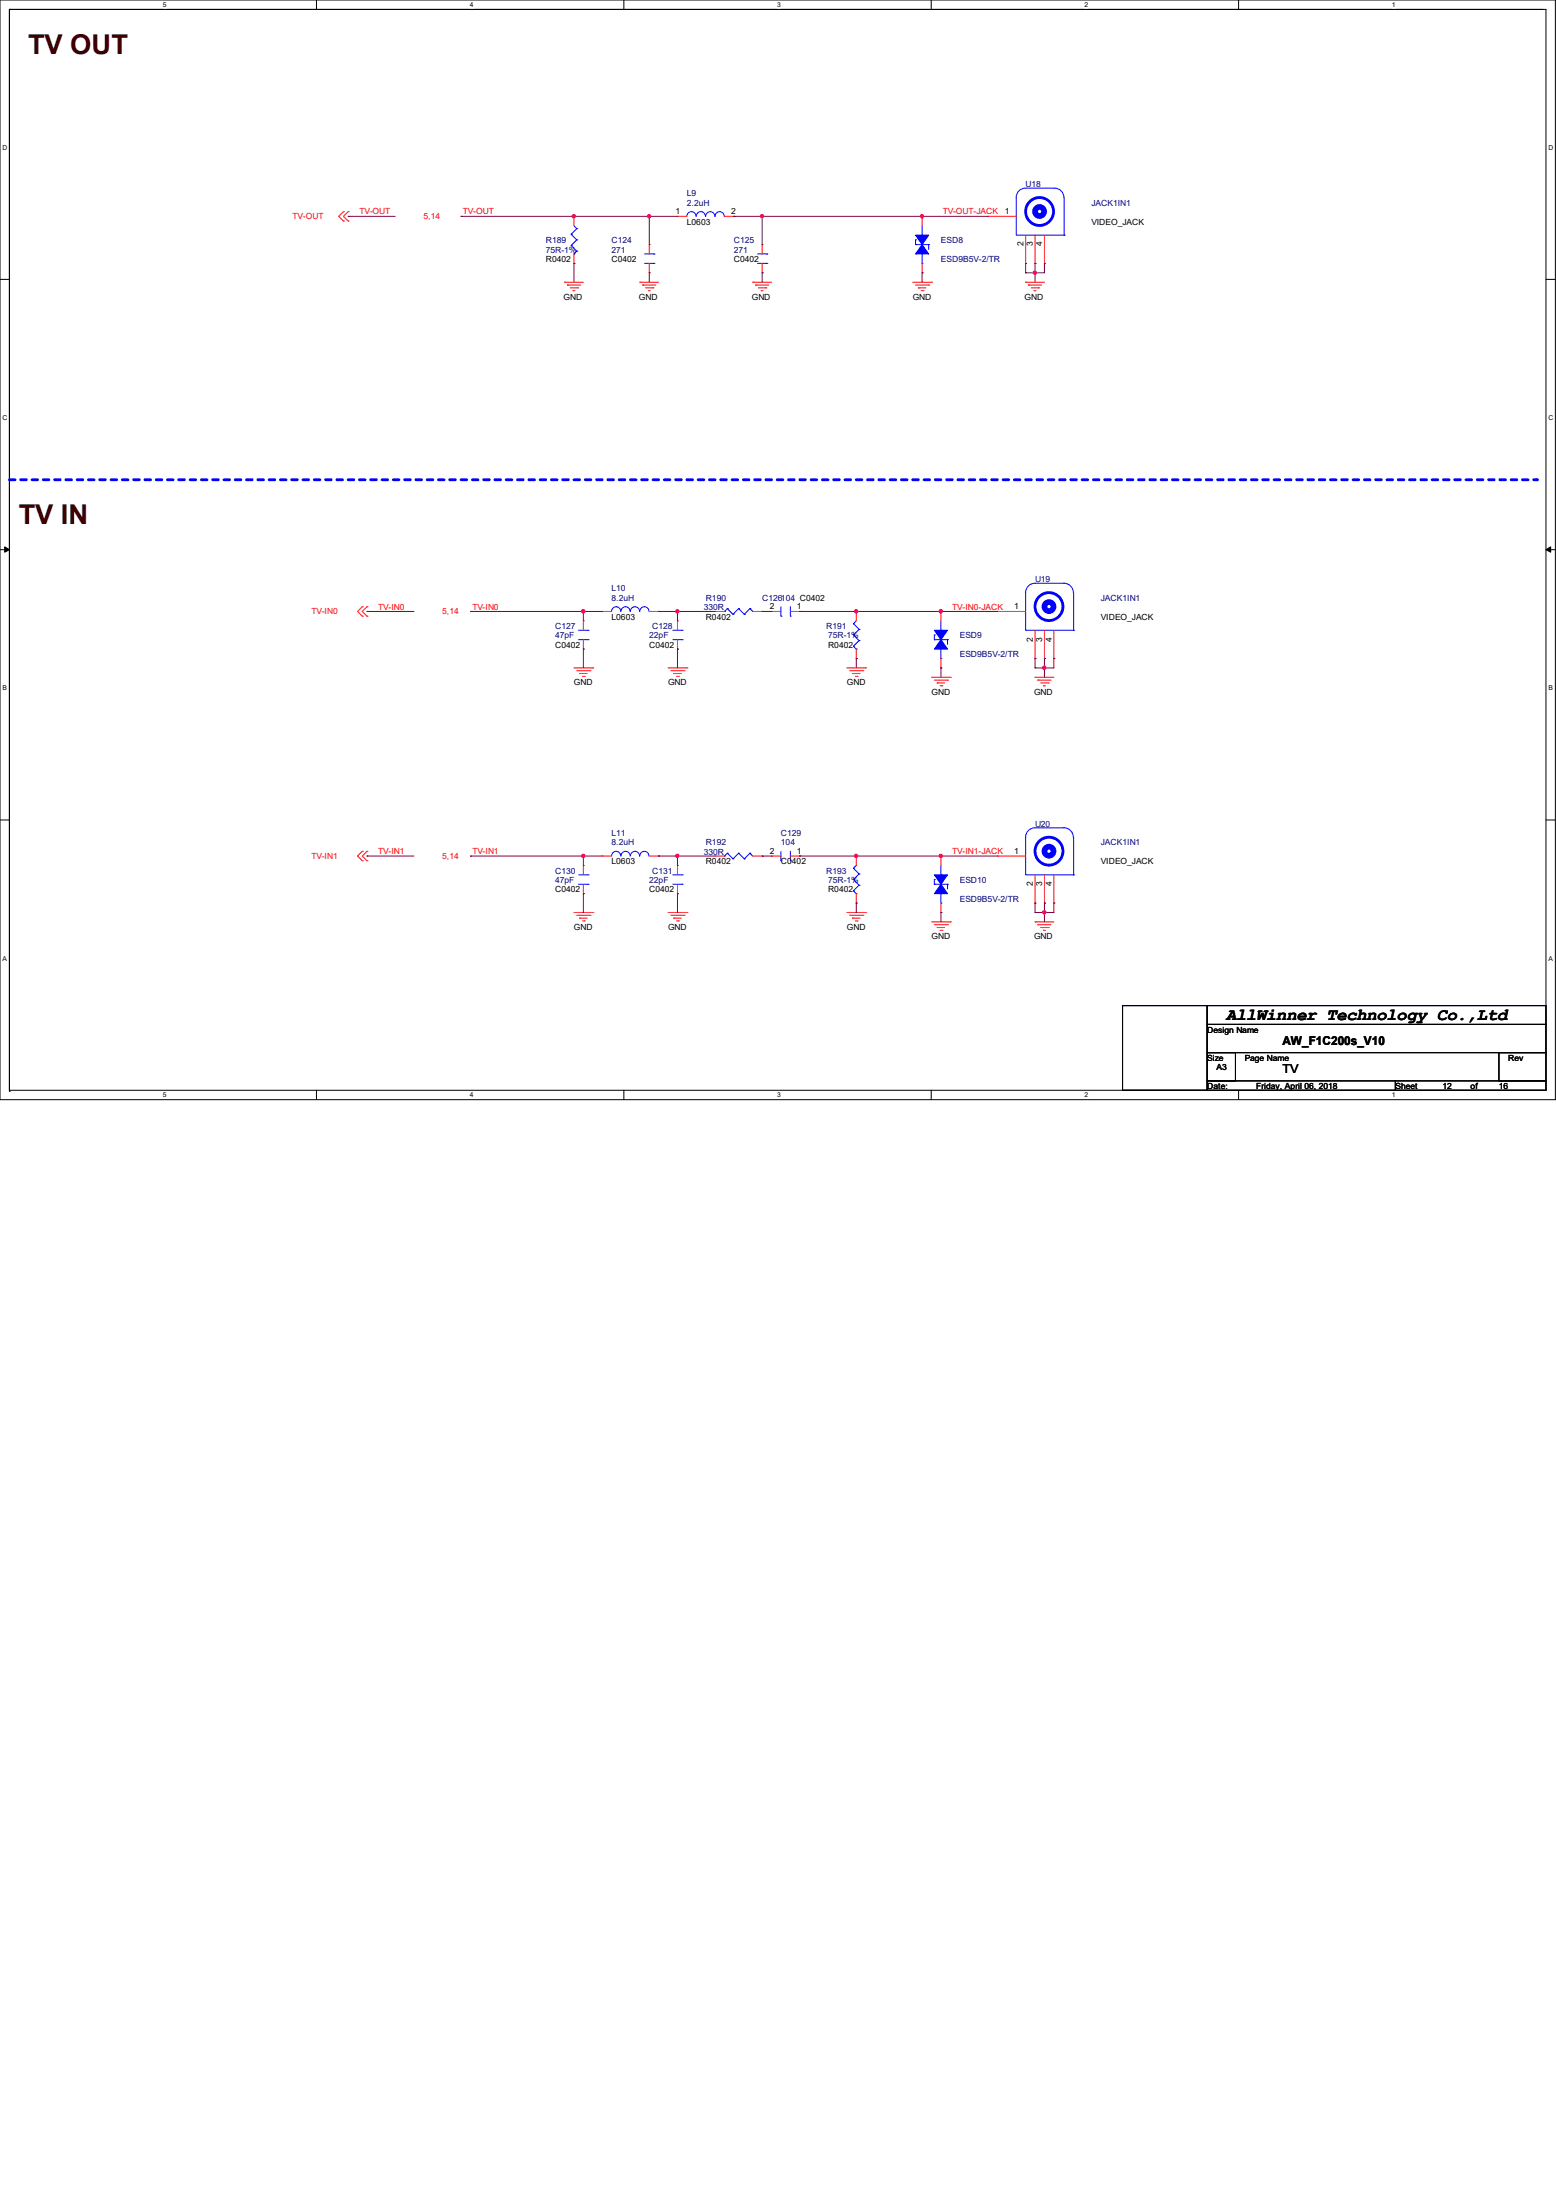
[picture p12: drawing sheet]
<svg xmlns="http://www.w3.org/2000/svg" width="210mm" height="297mm" viewBox="0 0 210 297" stroke-linecap="round" stroke-linejoin="round" font-family="sans-serif">
<path d="M0 0h209.9v148.5h-209.9zM1.3 1.3h207.4v145.9h-207.4z" fill="none" stroke="#000" stroke-width=".13"/>
<g fill="#fff">
<path d="M22 .1h.5v1h-.5z"/>
<path d="M22 147.3h.5v1h-.5z"/>
</g>
<path d="M42.7 0v1.3M42.7 147.2v1.3" fill="none" stroke="#000" stroke-width=".13"/>
<g fill="#fff">
<path d="M63.4 .1h.5v1h-.5z"/>
<path d="M63.4 147.3h.5v1h-.5z"/>
</g>
<path d="M84.2 0v1.3M84.2 147.2v1.3" fill="none" stroke="#000" stroke-width=".13"/>
<g fill="#fff">
<path d="M104.9 .1h.5v1h-.5z"/>
<path d="M104.9 147.3h.5v1h-.5z"/>
</g>
<path d="M125.7 0v1.3M125.7 147.2v1.3" fill="none" stroke="#000" stroke-width=".13"/>
<g fill="#fff">
<path d="M146.4 .1h.5v1h-.5z"/>
<path d="M146.4 147.3h.5v1h-.5z"/>
</g>
<path d="M167.2 0v1.3M167.2 147.2v1.3" fill="none" stroke="#000" stroke-width=".13"/>
<g fill="#fff">
<path d="M187.9 .1h.5v1h-.5z"/>
<path d="M187.9 147.3h.5v1h-.5z"/>
<path d="M.3 19.5h.7v1h-.7z"/>
<path d="M209 19.5h.6v1h-.6z"/>
<path d="M.3 55.9h.7v1h-.7z"/>
<path d="M209 55.9h.6v1h-.6z"/>
</g>
<path d="M0 37.7h1.3M208.7 37.7h1.2" fill="none" stroke="#000" stroke-width=".13"/>
<g fill="#fff">
<path d="M.3 92.4h.6v1h-.6z"/>
<path d="M209 92.4h.6v1h-.6z"/>
</g>
<path d="M0 74.2h1.3M208.7 74.2h1.2" fill="none" stroke="#000" stroke-width=".13"/>
<path d="M.6 73.8l.7 .4-.7 .3zM208.7 74.2l.6-.4v.7z" fill="#000" stroke="#000" stroke-width=".13"/>
<g fill="#fff">
<path d="M.3 128.9h.6v1h-.6z"/>
<path d="M209 128.9h.5v1h-.5z"/>
</g>
<path d="M1.3 1.3h.1M1.3 1.3v146M1.3 1.3h207M0 110.7h1.3M208.7 110.7h1.2M1.3 147.3h.1" fill="none" stroke="#000" stroke-width=".13"/>
<path d="M1.3 64.8h206.1" fill="none" stroke="#00f" stroke-width=".38" stroke-dasharray=".8 .8"/>
<circle cx="207.4" cy="64.8" r=".19" fill="#00f" stroke-dasharray=".8 .8"/>
<g fill="none" stroke="#f00" stroke-width=".13">
<path d="M46.4 29.8h.1M46.4 28.6h.1M46.4 28.6l-.7 .6 .7 .6M47 29.8h.1M47 28.6h.1M47 28.6l-.6 .6 .6 .6M76.2 38.1h.1M76.2 38.1h2.5M76.6 38.5h.1M76.6 38.5h1.8M77 38.9h1M77.3 39.2h.1"/>
<path d="M77.3 39.2h.3M77.5 29.2h.1M77.5 35.6h.1M77.5 29.2v1.3M77.5 34.3v1.3M78 38.9h.1M86.4 38.1h.1M86.4 38.1h2.5M86.7 38.5h.1M86.7 38.5h1.8M87.1 38.9h1M87.5 39.2h.1"/>
<path d="M87.5 39.2h.3M87.6 36.8h.1M87.6 33h.1M87.6 33v1.3M87.6 35.6v1.2M88.1 38.9h.1M91.4 29.2h.1M91.4 29.2h1.3M97.8 29.2h1.3M99.1 29.2h.1M101.6 38.1h.1M101.6 38.1h2.5"/>
<path d="M102 38.5h.1M102 38.5h1.8M102.4 38.9h1M102.7 39.2h.1M102.7 39.2h.3M102.9 36.8h.1M102.9 33h.1M102.9 33v1.3M102.9 35.6v1.2M103.4 38.9h.1M123.2 38.1h2.5M123.6 38.5h1.7"/>
<path d="M124 38.9h.1M124 38.9h1M124.3 39.2h.3M124.5 29.2h.1M124.5 36.8h.1M124.5 29.2v1.3M124.5 35.6v1.2M124.6 39.2h.1M125.3 38.5h.1M125.7 38.1h.1M133.3 29.2h.1M133.3 29.2h3.9"/>
<path d="M138.4 38.1h.1M138.4 35.6h.1M138.4 38.1h2.6M138.4 31.7v3.9M138.8 38.5h.1M138.8 38.5h1.8M139.2 38.9h1M139.6 39.2h.1M139.6 39.2h.2M139.7 35.6h.1M139.7 31.7v3.9M140.2 38.9h.1"/>
<path d="M141 35.6h.1M141 31.7v3.9M48.9 83.2h.1M48.9 81.9h.1M48.9 81.9l-.6 .6 .6 .7M49.5 83.2h.1M49.5 81.9h.1M49.5 81.9l-.6 .6 .6 .7M77.5 90.2h2.5M77.9 90.6h1.7M78.2 90.9h.1M78.2 90.9h1"/>
<path d="M78.6 91.3h.3M78.7 83.8h.1M78.7 87.6h.1M78.7 83.8v1.3M78.7 86.4v1.2M78.9 91.3h.1M79.6 90.6h.1M80 90.2h.1M81.3 82.5h.1M81.3 82.5h1.2M87.6 82.5h1.3M88.9 82.5h.1"/>
<path d="M90.2 90.2h2.5M90.6 90.6h1.7M90.9 90.9h.1M90.9 90.9h1M91.3 91.3h.3M91.4 83.8h.1M91.4 87.6h.1M91.4 83.8v1.3M91.4 86.4v1.2M91.6 91.3h.1M92.3 90.6h.1M92.7 90.2h.1"/>
<path d="M96.5 82.5h.1M96.5 82.5h1.3M101.6 82.5h1.3M102.9 82.5h.1M104.1 82.5h.1M104.1 82.5h1.3M106.7 82.5h1.2M107.9 82.5h.1M114.3 90.2h2.5M114.7 90.6h1.8M115.1 90.9h.1M115.1 90.9h1"/>
<path d="M115.4 91.3h.3M115.6 82.5h.1M115.6 88.9h.1M115.6 82.5v1.3M115.6 87.6v1.3M115.7 91.3h.1M116.5 90.6h.1M116.8 90.2h.1M125.7 91.4h2.6M126.1 91.8h1.8M126.5 92.2h.1M126.5 92.2h1"/>
<path d="M126.9 92.6h.2M127 82.5h.1M127 90.2h.1M127 82.5v1.3M127 88.9v1.3M127.1 92.6h.1M127.9 91.8h.1M128.3 91.4h.1M134.6 82.5h.1M134.6 82.5h3.8M139.7 91.4h.1M139.7 88.9h.1"/>
<path d="M139.7 91.4h2.5M139.7 85.1v3.8M140.1 91.8h.1M140.1 91.8h1.8M140.5 92.2h1M140.8 92.6h.1M140.8 92.6h.3M141 88.9h.1M141 85.1v3.8M141.5 92.2h.1M142.2 88.9h.1M142.2 85.1v3.8"/>
<path d="M48.9 116.2h.1M48.9 114.9h.1M48.9 114.9l-.6 .7 .6 .6M49.5 116.2h.1M49.5 114.9h.1M49.5 114.9l-.6 .7 .6 .6M78.7 116.8h.1M78.7 116.8v1.3M78.7 119.4v1.2M81.3 115.6h.1M81.3 115.6h1.2M87.6 115.6h1.3"/>
<path d="M88.9 115.6h.1M91.4 116.8h.1M91.4 116.8v1.3M91.4 119.4v1.2M96.5 115.6h.1M96.5 115.6h1.3M101.6 115.6h1.3M102.9 115.6h.1M104.1 115.6h.1M104.1 115.6h1.3M106.7 115.6h1.2M107.9 115.6h.1"/>
<path d="M115.6 115.6h.1M115.6 115.6v1.2M127 115.6h.1M127 115.6v1.2M134.6 115.6h.1M134.6 115.6h3.8M139.7 118.1v3.8M141 118.1v3.8M142.2 118.1v3.8M77.5 123.2h2.5M77.9 123.6h1.7M78.2 124h.1"/>
<path d="M78.2 124h1M78.6 124.3h.3M78.7 120.6h.1M78.9 124.3h.1M79.6 123.6h.1M80 123.2h.1M90.2 123.2h2.5M90.6 123.6h1.7M90.9 124h.1M90.9 124h1M91.3 124.3h.3M91.4 120.6h.1"/>
<path d="M91.6 124.3h.1M92.3 123.6h.1M92.7 123.2h.1M114.3 123.2h2.5M114.7 123.6h1.8M115.1 124h.1M115.1 124h1M115.4 124.3h.3M115.6 121.9h.1M115.6 120.6v1.3M115.7 124.3h.1M116.5 123.6h.1"/>
<path d="M116.8 123.2h.1M125.7 124.5h2.6M126.1 124.8h1.8M126.5 125.2h.1M126.5 125.2h1M126.9 125.6h.2M127 123.2h.1M127 121.9v1.3M127.1 125.6h.1M127.9 124.8h.1M128.3 124.5h.1M139.7 124.5h.1"/>
<path d="M139.7 121.9h.1M139.7 124.5h2.5M140.1 124.8h.1M140.1 124.8h1.8M140.5 125.2h1M140.8 125.6h.1M140.8 125.6h.3M141 121.9h.1M141.5 125.2h.1M142.2 121.9h.1"/>
</g>
<path d="M151.5 135.8h11.4v11.4h-11.4zM162.9 135.8h45.8v2.5h-45.8zM162.9 138.3h45.8v3.8h-45.8zM162.9 142.1h3.9v3.8h-3.9zM162.9 145.9h25.4v1.3h-25.4zM188.3 145.9h20.4v1.3h-20.4zM202.3 142.1h6.4v3.8h-6.4z" fill="none" stroke="#000" stroke-width=".13"/>
<g fill="none" stroke="#00f" stroke-width=".13">
<path d="M77.1 31.6h.1M77.1 33.1h.1M77.1 31.6l.8 .8M77.1 33.1l.8 .8M77.5 34.3h.1M77.5 30.5l.4 .4M77.9 30.9h.1M77.9 32.4h.1M77.9 33.9h.1M77.9 30.9l-.8 .7M77.9 32.4l-.8 .7M77.9 33.9l-.4 .4"/>
<path d="M87 35.6h1.3M87 34.3h1.3M88.3 35.6h.1M88.3 34.3h.1M93.9 29.2a.61 .61 0 0 0-.6-.6 .61 .61 0 0 0-.6 .6M95.2 29.2a.61 .61 0 0 0-.6-.6 .61 .61 0 0 0-.6 .6M96.5 29.2a.61 .61 0 0 0-.6-.6 .61 .61 0 0 0-.7 .6M97.7 29.2a.61 .61 0 0 0-.6-.6 .61 .61 0 0 0-.6 .6M102.2 35.6h1.3M102.2 34.3h1.3M103.5 35.6h.1M103.5 34.3h.1"/>
<path d="M123.6 33h.1M123.6 32.4h.1M123.6 33h1.7M123.6 32.4v.6M124.5 31.7h.1M124.5 35.6h.1M124.5 30.5v1.2M124.5 34.3v1.3M125.3 33h.1M125.3 33v.7M142.2 25.4h-3.8a1.25 1.25 0 0 0-1.2 1.3v5h6.4M142.2 25.4h.1"/>
<path d="M142.4 25.4a1.25 1.25 0 0 1 1.2 1.3M143.6 31.7h.1M143.6 26.7v5M143.5 78.7h-3.8a1.25 1.25 0 0 0-1.3 1.3v5.1h6.5M143.5 78.7h.1M143.6 78.7a1.25 1.25 0 0 1 1.3 1.3M78.1 85.1h1.3M78.1 86.4h1.3M79.4 85.1h.1M79.4 86.4h.1M83.8 82.5a.61 .61 0 0 0-.6-.6 .61 .61 0 0 0-.7 .7M85 82.5a.61 .61 0 0 0-.6-.6 .61 .61 0 0 0-.6 .7"/>
<path d="M86.3 82.5a.61 .61 0 0 0-.6-.6 .61 .61 0 0 0-.6 .7M87.6 82.5a.61 .61 0 0 0-.6-.6 .61 .61 0 0 0-.6 .7M90.8 85.1h1.3M90.8 86.4h1.3M92.1 85.1h.1M92.1 86.4h.1M97.8 82.5h.1M98.2 82.2h.1M98.2 82.2l.7 .7M98.2 82.2l-.4 .3M98.9 82.9h.1M99.7 82.2h.1"/>
<path d="M99.7 82.2l.8 .7M99.7 82.2l-.8 .7M100.5 82.9h.1M101.2 82.2h.1M101.2 82.2l.4 .3M101.2 82.2l-.7 .7M105.4 83.2h.1M105.4 81.9v1.3M106.7 83.2h.1M106.7 81.9v1.3M115.2 84.2h.1M115.2 85.7h.1"/>
<path d="M115.2 87.2h.1M115.2 84.2l.8 .8M115.2 85.7l.8 .8M115.2 87.2l.4 .4M115.6 87.6h.1M115.6 83.8l-.4 .4M116 85h.1M116 86.5h.1M116 85l-.8 .7M116 86.5l-.8 .7M126.1 86.4h.1M126.1 85.7h.1"/>
<path d="M126.1 85.7v.7M126.1 86.4h1.8M127 85.1h.1M127 88.9h.1M127 83.8v1.3M127 87.6v1.3M127.9 86.4h.1M127.9 86.4v.6M144.9 85.1h.1M144.9 80v5.1M78.1 119.4h1.3M78.1 118.1h1.3"/>
<path d="M79.4 118.1h.1M79.4 119.4h.1M83.8 115.6a.61 .61 0 0 0-.6-.7 .61 .61 0 0 0-.7 .7M85 115.6a.61 .61 0 0 0-.6-.7 .61 .61 0 0 0-.6 .7M86.3 115.6a.61 .61 0 0 0-.6-.7 .61 .61 0 0 0-.6 .7M87.6 115.6a.61 .61 0 0 0-.6-.7 .61 .61 0 0 0-.6 .7M90.8 119.4h1.3M90.8 118.1h1.3M92.1 118.1h.1M92.1 119.4h.1M97.8 115.6h.1M98.2 115.2h.1"/>
<path d="M98.2 115.2l.7 .8M98.2 115.2l-.4 .4M98.9 116h.1M99.7 115.2h.1M99.7 115.2l.8 .8M99.7 115.2l-.8 .8M100.5 116h.1M101.2 115.2h.1M101.2 115.2l.4 .4M101.2 115.2l-.7 .8M105.4 116.2h.1M105.4 114.9v1.3"/>
<path d="M106.7 116.2h.1M106.7 114.9v1.3M115.2 117.2h.1M115.2 118.7h.1M115.2 117.2l.8 .8M115.2 118.7l.8 .8M115.6 116.8l-.4 .4M116 118h.1M116 119.5h.1M116 118l-.8 .7M116 119.5l-.8 .8M126.1 119.4h.1"/>
<path d="M126.1 118.7h.1M126.1 119.4h1.8M126.1 118.7v.7M127 118.1h.1M127 116.8v1.3M127.9 119.4h.1M127.9 119.4v.6M143.5 111.8h-3.8a1.25 1.25 0 0 0-1.3 1.2v5.1h6.5M143.5 111.8h.1M143.6 111.8a1.25 1.25 0 0 1 1.3 1.2M144.9 118.1h.1M144.9 113v5.1"/>
<path d="M115.2 120.3h.1M115.2 120.3l.4 .3M115.6 120.6h.1M127 121.9h.1M127 120.6v1.3"/>
</g>
<g fill="none" stroke="#00f" stroke-width=".76">
<circle cx="140.3" cy="28.6" r=".61"/>
<circle cx="141.6" cy="81.9" r=".61"/>
<circle cx="141.6" cy="114.9" r=".61"/>
</g>
<g fill="none" stroke="#00f" stroke-width=".38">
<circle cx="140.3" cy="28.6" r="1.88"/>
<circle cx="141.6" cy="81.9" r="1.88"/>
<circle cx="141.6" cy="114.9" r="1.88"/>
</g>
<g fill="#00f" stroke="#00f" stroke-width=".13">
<path d="M126.1 118.1h1.8l-.9 1.3z" fill-rule="evenodd"/>
<path d="M127 119.4l.9 1.2h-1.8z" fill-rule="evenodd"/>
<path d="M123.6 31.7h1.7l-.8 1.3z" fill-rule="evenodd"/>
<path d="M124.5 33l.8 1.3h-1.7z" fill-rule="evenodd"/>
<path d="M126.1 85.1h1.8l-.9 1.3z" fill-rule="evenodd"/>
<path d="M127 86.4l.9 1.2h-1.8z" fill-rule="evenodd"/>
</g>
<g fill="none" stroke="#800040" stroke-width=".13">
<path d="M47 29.2h.1M47 29.2h6.3M62.2 29.2h.1M62.2 29.2h29.2M77.5 29.2h.1M77.5 35.6h.1M77.5 35.6v2.5M87.6 29.2h.1M87.6 36.8h.1M87.6 29.2v3.8M87.6 36.8v1.3M99.1 29.2h.1"/>
<path d="M99.1 29.2h34.2M102.9 36.8h.1M102.9 29.2h.1M102.9 29.2v3.8M102.9 36.8v1.3M124.5 29.2h.1M124.5 36.8h.1M124.5 36.8v1.3M138.4 36.8h.1M138.4 35.6h.1M138.4 35.6v1.2M139.7 35.6h.1"/>
<path d="M139.7 36.8h.1M139.7 35.6v2.5M141 35.6h.1M141 35.6v1.2h-2.6M49.5 82.5h.1M49.5 82.5h6.4M63.5 82.5h.1M63.5 82.5h17.8M78.7 82.5h.1M78.7 87.6h.1M78.7 82.5v1.3M78.7 87.6v2.6"/>
<path d="M88.9 82.5h.1M88.9 82.5h7.6M91.4 82.5h.1M91.4 87.6h.1M91.4 82.5v1.3M91.4 87.6v2.6M102.9 82.5h.1M102.9 82.5h1.2M107.9 82.5h.1M107.9 82.5h26.7M115.6 82.5h.1M115.6 88.9h.1"/>
<path d="M115.6 88.9v1.3M127 82.5h.1M127 90.2h.1M127 90.2v1.2M139.7 90.2h.1M139.7 88.9h.1M139.7 88.9v1.3M141 88.9h.1M141 90.2h.1M141 88.9v2.5M142.2 88.9h.1M142.2 88.9v1.3h-2.5"/>
<path d="M49.5 115.6h.1M49.5 115.6h6.4M63.5 115.6h.1M63.5 115.6h17.8M78.7 115.6h.1M78.7 115.6v1.2M88.9 115.6h.1M88.9 115.6h7.6M91.4 115.6h.1M91.4 115.6v1.2M102.9 115.6h.1M102.9 115.6h1.2"/>
<path d="M107.9 115.6h.1M107.9 115.6h26.7M115.6 115.6h.1M127 115.6h.1M78.7 120.6h.1M78.7 120.6v2.6M91.4 120.6h.1M91.4 120.6v2.6M115.6 121.9h.1M115.6 121.9v1.3M127 123.2h.1M127 123.2v1.3"/>
<path d="M139.7 123.2h.1M139.7 121.9h.1M139.7 121.9v1.3M141 121.9h.1M141 123.2h.1M141 121.9v2.6M142.2 121.9h.1M142.2 121.9v1.3h-2.5"/>
</g>
<g fill="#f0f" stroke="#f0f" stroke-width=".13">
<circle cx="115.5" cy="82.5" r=".23"/>
<circle cx="78.7" cy="82.5" r=".23"/>
<circle cx="91.4" cy="82.5" r=".23"/>
<circle cx="87.6" cy="29.2" r=".23"/>
<circle cx="77.4" cy="29.2" r=".23"/>
<circle cx="139.7" cy="36.8" r=".23"/>
<circle cx="140.9" cy="90.1" r=".23"/>
<circle cx="124.4" cy="29.2" r=".23"/>
<circle cx="102.8" cy="29.2" r=".23"/>
<circle cx="127" cy="82.5" r=".23"/>
<circle cx="140.9" cy="123.2" r=".23"/>
<circle cx="115.5" cy="115.5" r=".23"/>
<circle cx="78.7" cy="115.5" r=".23"/>
<circle cx="91.4" cy="115.5" r=".23"/>
<circle cx="127" cy="115.5" r=".23"/>
</g>
<g font-size="3.7" fill="#400000">
<text x="3.8" y="7.2">TV OUT</text>
<text x="2.5" y="70.7">TV IN</text>
</g>
<text font-size="2.3" x="165.5" y="137.7">AllWinner Technology Co.,Ltd</text>
<g font-size="1.7">
<text x="173.1" y="141.1">AW_F1C200s_V10</text>
<text x="173.1" y="144.9">TV</text>
</g>
<g font-size="1.1" fill="#f00">
<text x="39.5" y="29.5">TV-OUT</text>
<text x="48.5" y="29">TV-OUT</text>
<text x="57.1" y="29.5">5,14</text>
<text x="62.5" y="29">TV-OUT</text>
<text x="127.3" y="29">TV-OUT-JACK</text>
<text x="42" y="82.9">TV-IN0</text>
<text x="51.1" y="82.3">TV-IN0</text>
<text x="59.7" y="82.9">5,14</text>
<text x="63.8" y="82.3">TV-IN0</text>
<text x="128.5" y="82.3">TV-IN0-JACK</text>
<text x="42" y="115.9">TV-IN1</text>
<text x="51.1" y="115.3">TV-IN1</text>
<text x="59.7" y="115.9">5,14</text>
<text x="63.8" y="115.3">TV-IN1</text>
<text x="128.5" y="115.3">TV-IN1-JACK</text>
</g>
<g font-size="1.1">
<text x="91.2" y="28.9">1</text>
<text x="98.7" y="28.9">2</text>
<text x="135.6" y="28.9">1</text>
<text x="73.7" y="35.4">R0402</text>
<text x="82.5" y="35.4">C0402</text>
<text x="92.7" y="30.3">L0603</text>
<text x="99.1" y="35.4">C0402</text>
<text x="138.1" y="33.3" transform="rotate(-90 138.1 33.3)">2</text>
<text x="139.4" y="33.3" transform="rotate(-90 139.4 33.3)">3</text>
<text x="140.7" y="33.3" transform="rotate(-90 140.7 33.3)">4</text>
<text x="147.3" y="30.3">VIDEO_JACK</text>
<text x="76.1" y="40.5">GND</text>
<text x="86.2" y="40.5">GND</text>
<text x="101.5" y="40.5">GND</text>
<text x="123.2" y="40.5">GND</text>
<text x="138.3" y="40.5">GND</text>
<text x="82.5" y="83.7">L0603</text>
<text x="95.2" y="83.7">R0402</text>
<text x="103.9" y="82.3">2</text>
<text x="107.6" y="82.3">1</text>
<text x="136.9" y="82.3">1</text>
<text x="148.6" y="83.7">VIDEO_JACK</text>
<text x="74.9" y="87.5">C0402</text>
<text x="87.6" y="87.5">C0402</text>
<text x="111.8" y="87.5">R0402</text>
<text x="139.4" y="86.6" transform="rotate(-90 139.4 86.6)">2</text>
<text x="140.7" y="86.6" transform="rotate(-90 140.7 86.6)">3</text>
<text x="141.9" y="86.6" transform="rotate(-90 141.9 86.6)">4</text>
<text x="77.5" y="92.5">GND</text>
<text x="90.2" y="92.5">GND</text>
<text x="114.3" y="92.5">GND</text>
<text x="125.7" y="93.8">GND</text>
<text x="139.6" y="93.8">GND</text>
<text x="82.5" y="116.7">L0603</text>
<text x="95.2" y="116.7">R0402</text>
<text x="103.9" y="115.3">2</text>
<text x="105.4" y="116.7">C0402</text>
<text x="107.6" y="115.3">1</text>
<text x="136.9" y="115.3">1</text>
<text x="139.4" y="119.6" transform="rotate(-90 139.4 119.6)">2</text>
<text x="140.7" y="119.6" transform="rotate(-90 140.7 119.6)">3</text>
<text x="141.9" y="119.6" transform="rotate(-90 141.9 119.6)">4</text>
<text x="148.6" y="116.7">VIDEO_JACK</text>
<text x="74.9" y="120.5">C0402</text>
<text x="77.5" y="125.6">GND</text>
<text x="87.6" y="120.5">C0402</text>
<text x="90.2" y="125.6">GND</text>
<text x="111.8" y="120.5">R0402</text>
<text x="114.3" y="125.6">GND</text>
<text x="125.7" y="126.8">GND</text>
<text x="139.6" y="126.8">GND</text>
<text x="162.9" y="139.4">Design Name</text>
<text x="162.9" y="143.2">Size</text>
<text x="168" y="143.2">Page Name</text>
<text x="203.6" y="143.2">Rev</text>
<text x="162.9" y="147">Date:</text>
<text x="164.2" y="144.5">A3</text>
<text x="169.5" y="147">Friday, April 06, 2018</text>
<text x="188.3" y="147">Sheet</text>
<text x="194.7" y="147">12</text>
<text x="198.5" y="147">of</text>
<text x="202.3" y="147">16</text>
</g>
<g font-size="1.1" fill="#000080">
<text x="92.7" y="26.5">L9</text>
<text x="92.7" y="27.8">2.2uH</text>
<text x="138.4" y="25.2">U18</text>
<text x="147.3" y="27.8">JACK1IN1</text>
<text x="73.7" y="32.9">R189</text>
<text x="73.7" y="34.1">75R-1%</text>
<text x="82.5" y="32.9">C124</text>
<text x="82.5" y="34.1">271</text>
<text x="99.1" y="32.9">C125</text>
<text x="99.1" y="34.1">271</text>
<text x="127" y="32.9">ESD8</text>
<text x="127" y="35.4">ESD9B5V-2/TR</text>
<text x="82.5" y="79.8">L10</text>
<text x="82.5" y="81.1">8.2uH</text>
<text x="95" y="82.4">330R</text>
<text x="95.2" y="81.1">R190</text>
<text x="102.9" y="81.1">C126104 C0402</text>
<text x="139.7" y="78.6">U19</text>
<text x="148.6" y="81.1">JACK1IN1</text>
<text x="74.9" y="84.9">C127</text>
<text x="74.9" y="86.2">47pF</text>
<text x="87.6" y="86.2">22pF</text>
<text x="88" y="84.9">C128</text>
<text x="111.5" y="84.9">R191</text>
<text x="111.8" y="86.2">75R-1%</text>
<text x="129.5" y="86.2">ESD9</text>
<text x="129.5" y="88.7">ESD9B5V-2/TR</text>
<text x="82.5" y="112.9">L11</text>
<text x="105.4" y="112.9">C129</text>
<text x="139.7" y="111.6">U20</text>
<text x="74.9" y="117.9">C130</text>
<text x="74.9" y="119.2">47pF</text>
<text x="82.5" y="114.1">8.2uH</text>
<text x="87.6" y="119.2">22pF</text>
<text x="88" y="117.9">C131</text>
<text x="95" y="115.4">330R</text>
<text x="95.2" y="114.1">R192</text>
<text x="105.4" y="114.1">104</text>
<text x="111.5" y="117.9">R193</text>
<text x="111.8" y="119.2">75R-1%</text>
<text x="129.5" y="119.2">ESD10</text>
<text x="148.6" y="114.1">JACK1IN1</text>
<text x="129.5" y="121.8">ESD9B5V-2/TR</text>
</g>
<g font-size=".9">
<text x="22" y=".9">5</text>
<text x="63.4" y=".9">4</text>
<text x="104.9" y=".9">3</text>
<text x="146.4" y=".9">2</text>
<text x="187.9" y=".9">1</text>
<text x=".3" y="20.3">D</text>
<text x="209" y="20.3">D</text>
<text x=".3" y="56.7">C</text>
<text x="209" y="56.7">C</text>
<text x=".3" y="93.2">B</text>
<text x="209" y="93.2">B</text>
<text x=".3" y="129.7">A</text>
<text x="209" y="129.7">A</text>
<text x="22" y="148.1">5</text>
<text x="63.4" y="148.1">4</text>
<text x="104.9" y="148.1">3</text>
<text x="146.4" y="148.1">2</text>
<text x="187.9" y="148.1">1</text>
</g>
</svg>
